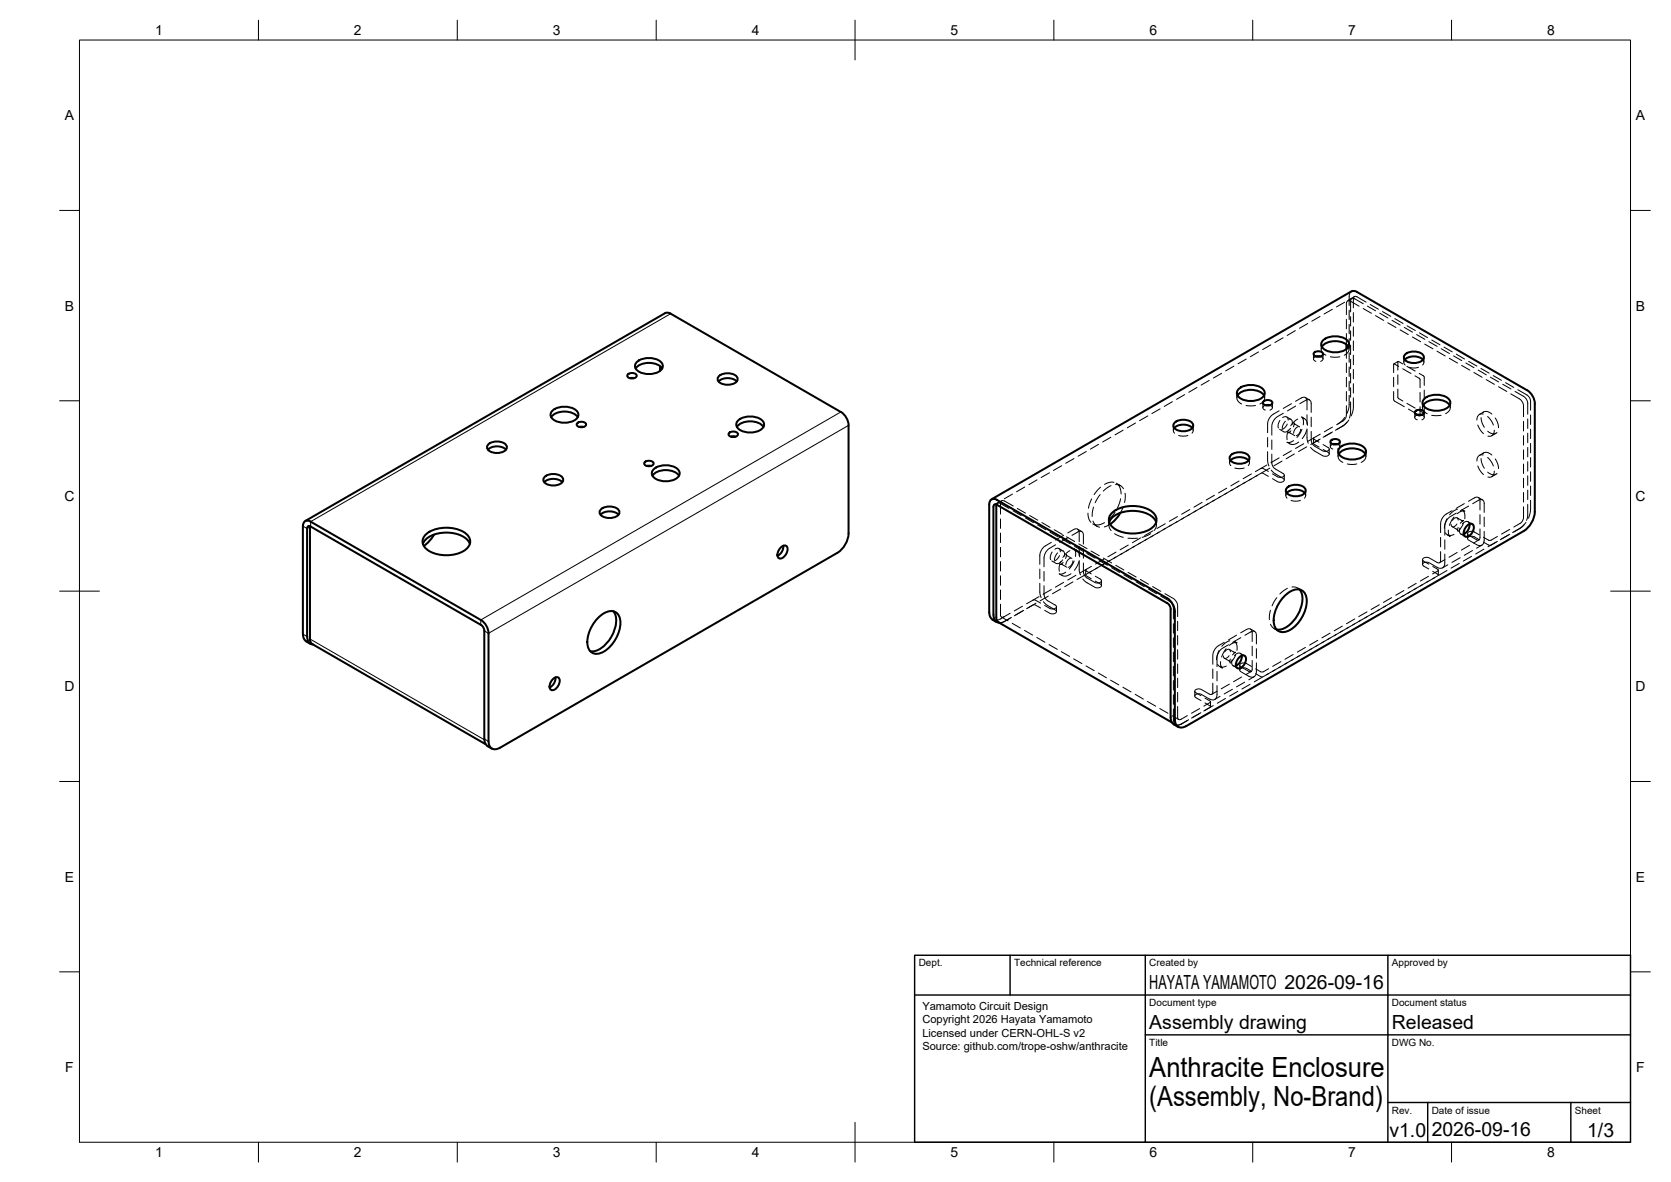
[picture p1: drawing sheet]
<svg xmlns="http://www.w3.org/2000/svg" width="420mm" height="297mm" viewBox="0 0 420 297" stroke-linecap="round" stroke-linejoin="round" font-family="sans-serif">
<!-- layer: Visible -->
<g fill="none" stroke="#000" stroke-width=".51">
<path d="M157.8 94.2a1.47 1.47 0 0 1 2.3 .2 1.38 1.38 0 0 1-2.4 0zM158.3 95h1.2M159.8 92.6a4.7 4.7 0 0 1 6.7 0M160.2 90.9a4.9 4.9 0 0 1 6.3 .4 1.72 1.72 0 0 1-1.5 2.4 4.7 4.7 0 0 1-5.2-1.1 1.32 1.32 0 0 1 .4-1.7zM166 92v1.2M180.7 95.9a3.6 3.6 0 0 1 4.5 0M180.8 94.5a3.5 3.5 0 0 1 4.6 .4 1.58 1.58 0 0 1-1.8 1.7 3 3 0 0 1-3.1-1v-.7zM311.2 99.4a4.7 4.7 0 0 1 6.6 0M311.5 97.7a4.9 4.9 0 0 1 6.3 .4 1.72 1.72 0 0 1-1.5 2.4 4.7 4.7 0 0 1-5.1-1.1 1.32 1.32 0 0 1 .3-1.7zM330.4 88.7a1.47 1.47 0 0 1 2.3 .3 1.38 1.38 0 0 1-2.4 0zM330.9 89.6h1.1M332.4 87.1a4.7 4.7 0 0 1 6.7 0"/>
<path d="M332.7 85.5a4.9 4.9 0 0 1 6.3 .4 1.72 1.72 0 0 1-1.4 2.3 4.7 4.7 0 0 1-5.2-1 1.32 1.32 0 0 1 .3-1.7zM338.5 86.6v1.1M353.2 90.4a3.6 3.6 0 0 1 4.6 0M353.3 89.1a3.5 3.5 0 0 1 4.7 .3 1.58 1.58 0 0 1-1.9 1.8 3 3 0 0 1-3-1v-.8zM384 98.1l-42.8-24.7-1.1-.3-90.8 52.4M384 98.1l1.2 1.2 .5 1 .2 1.1M122.7 113a3.5 3.5 0 0 1 4.5 0M122.8 111.7a3.4 3.4 0 0 1 4.6 .3 1.57 1.57 0 0 1-1.8 1.8 3 3 0 0 1-3.1-1v-.8zM136.9 119.8a3.4 3.4 0 0 1 4.6 .4 1.57 1.57 0 0 1-1.7 1.8 3 3 0 0 1-3.1-1.1v-.7zM138.6 104.8a4.7 4.7 0 0 1 6.7 0M139 103.2a4.9 4.9 0 0 1 6.2 .4 1.72 1.72 0 0 1-1.4 2.3 4.7 4.7 0 0 1-5.2-1 1.32 1.32 0 0 1 .4-1.7zM145.1 106.4a1.47 1.47 0 0 1 2.3 .3 1.38 1.38 0 0 1-2.4 0z"/>
<path d="M145.6 107.3h1.1M162.1 116.2a1.47 1.47 0 0 1 2.3 .3 1.38 1.38 0 0 1-2.4 0zM162.6 117.1h1.1M164.1 119.5a4.7 4.7 0 0 1 6.6 0M164.4 117.9a4.9 4.9 0 0 1 6.3 .4 1.72 1.72 0 0 1-1.5 2.4 4.7 4.7 0 0 1-5.1-1.1 1.32 1.32 0 0 1 .3-1.7zM183.3 108.9a1.47 1.47 0 0 1 2.3 .2 1.38 1.38 0 0 1-2.4 0zM183.8 109.8h1.1M184 109.7l.3 .1M184.5 109.7h.1M184.5 109.7v.1M185.3 107.3a4.7 4.7 0 0 1 6.7 0M185.6 105.6a4.9 4.9 0 0 1 6.3 .4 1.72 1.72 0 0 1-1.4 2.4 4.7 4.7 0 0 1-5.2-1.1 1.32 1.32 0 0 1 .3-1.7z"/>
<path d="M211.4 103.5l-42.7-24.7-1.1-.2-90.9 52.3M211.4 103.5l1.2 1.2 .6 1.1 .2 1.1M213.4 106.9v27.1M295.3 107.5a3.5 3.5 0 0 1 4.5 0M295.3 106.2a3.4 3.4 0 0 1 4.7 .4 1.57 1.57 0 0 1-1.8 1.7 3 3 0 0 1-3.1-1v-.7zM309.4 115.7a3.5 3.5 0 0 1 4.5 0M309.5 114.4a3.4 3.4 0 0 1 4.6 .3 1.57 1.57 0 0 1-1.8 1.8 3 3 0 0 1-3.1-1v-.8zM317.6 101a1.47 1.47 0 0 1 2.3 .2 1.38 1.38 0 0 1-2.4 0zM318.2 101.8h1.1M334.6 110.8a1.47 1.47 0 0 1 2.3 .2 1.38 1.38 0 0 1-2.4 0zM335.2 111.6h1.1M336.6 114.1a4.7 4.7 0 0 1 6.7 0"/>
<path d="M337 112.4a4.9 4.9 0 0 1 6.3 .4 1.72 1.72 0 0 1-1.5 2.4 4.7 4.7 0 0 1-5.1-1.1 1.32 1.32 0 0 1 .3-1.7zM355.8 103.4a1.47 1.47 0 0 1 2.3 .3 1.38 1.38 0 0 1-2.4 0zM356.4 104.3h1.1M356.6 104.2l.2 .2M357.1 104.2v.1M357.1 104.2l-.1 .2M357.8 101.8a4.7 4.7 0 0 1 6.7 0M358.2 100.2a4.9 4.9 0 0 1 6.3 .4 1.72 1.72 0 0 1-1.5 2.3 4.7 4.7 0 0 1-5.1-1 1.32 1.32 0 0 1 .3-1.7zM385.9 101.4v27.2M78 132.2l-.1 28.4M106.3 136.7a5.5 5.5 0 0 1 5-2.8 7.4 7.4 0 0 1 6.6 2.3l.2 .5M107.3 134.1a8.9 8.9 0 0 1 9.9 0 2.49 2.49 0 0 1 1 2.4 2.49 2.49 0 0 1-1.7 2 9.1 9.1 0 0 1-9.2-.5 2.36 2.36 0 0 1 0-3.9z"/>
<path d="M109.2 134.3l-1.2 1.7-1.4 1.2M136.8 121.2a3.5 3.5 0 0 1 4.6 0M151 129.3a3.5 3.5 0 0 1 4.5 0M151.1 128a3.4 3.4 0 0 1 4.6 .4 1.57 1.57 0 0 1-1.8 1.7 3 3 0 0 1-3.1-1v-.7zM196.4 137.5a.91 .91 0 0 1 1.3-.3 .91 .91 0 0 1 .3 1.2l-.6 1.2a.98 .98 0 0 1-1 .8 .98 .98 0 0 1-.9-.9l.1-.9zM197 137.2a2.7 2.7 0 0 1-1.5 2.5M213.4 134.1a6.2 6.2 0 0 1-2.9 4.8l-84.8 49M250.6 126.8l-.1 28.3M250.7 125.6l42.8 24.7M250.7 125.6a1.2 1.2 0 0 0-1.4-.1 1.2 1.2 0 0 0-.6 1.3v27.1l.2 .9a2.64 2.64 0 0 0 1.7 1.5M278.9 131.2a5.5 5.5 0 0 1 5-2.8 7.4 7.4 0 0 1 6.6 2.3l.2 .5M279.9 128.6a8.9 8.9 0 0 1 9.8 0 2.49 2.49 0 0 1 1.1 2.5 2.49 2.49 0 0 1-1.7 2 9.1 9.1 0 0 1-9.2-.5 2.36 2.36 0 0 1 0-4z"/>
<path d="M281.7 128.9l-1.2 1.6-1.4 1.2M323.5 123.9a3.5 3.5 0 0 1 4.6 0M323.6 122.6a3.4 3.4 0 0 1 4.6 .3 1.57 1.57 0 0 1-1.8 1.8 3 3 0 0 1-3-1.1v-.7zM369 132a.91 .91 0 0 1 1.2-.3 .91 .91 0 0 1 .3 1.2l-.5 1.3a.98 .98 0 0 1-1.1 .7 .98 .98 0 0 1-.9-.9l.2-.8zM369.5 131.7a2.7 2.7 0 0 1-1.4 2.5M383.1 133.5l-84.9 49M385.9 128.6a6.2 6.2 0 0 1-2.8 4.9M77.2 160v-27.2l.1-.3 .5-.3 43.1 24.8 .5 .5 .4 1v27.2l.1 .9 .7 .9M77.2 159.9a1.72 1.72 0 0 0 1.6 2.1M150.5 155.1a3.7 3.7 0 0 1 4.5-1.1 4.4 4.4 0 0 1 .5 5 8.1 8.1 0 0 1-5.1 5.3 2.42 2.42 0 0 1-2.7-3 9.4 9.4 0 0 1 2.8-6.2zM154.2 153.6a5.4 5.4 0 0 1 0 5.6 7.3 7.3 0 0 1-5.2 4.5h-.6M250.5 155.1l.1 .8 .5 .5"/>
<path d="M251.1 156.4l43.6 25.2M293.5 151.6l-43.2-24.9-.4 .3-.1 .4v27.1a1.72 1.72 0 0 0 1.5 2M293.5 151.5l.5 .5 .4 1.1-.1 27.1M293.5 150.3l1.2 1.2 .5 1.1 .2 1.1M295.4 153.7v27.2M323.1 149.7a3.7 3.7 0 0 1 4.5-1.2 4.4 4.4 0 0 1 .5 5 8.1 8.1 0 0 1-5.1 5.3 2.42 2.42 0 0 1-2.8-2.9 9.4 9.4 0 0 1 2.9-6.2zM326.8 148.1a5.4 5.4 0 0 1-.1 5.6 7.3 7.3 0 0 1-5.2 4.5h-.5M77.9 160.6l.2 .7 .4 .5M78 161.8a2.43 2.43 0 0 1-1.8-2.5v-27.1a1.2 1.2 0 0 1 .5-1.2 1.2 1.2 0 0 1 1.4 .1l42.8 24.7 .9 .7 .8 1.5 .2 1.1v27.2M78.5 161.8l43.6 25.2M139.1 170.6a.91 .91 0 0 1 1.3-.4 .91 .91 0 0 1 .3 1.3l-.6 1.2a.98 .98 0 0 1-1 .7 .98 .98 0 0 1-.9-.9l.1-.8zM139.7 170.2a2.7 2.7 0 0 1-1.5 2.6"/>
<path d="M311.7 165.1a.91 .91 0 0 1 1.2-.3 .91 .91 0 0 1 .4 1.2l-.6 1.2a.98 .98 0 0 1-1.1 .8 .98 .98 0 0 1-.9-.9l.2-.9zM312.2 164.8a2.7 2.7 0 0 1-1.4 2.5M122.6 187.5l1.1 .6M122.8 186.3a1.74 1.74 0 0 0 .9 1.8 1.74 1.74 0 0 0 2-.2M294.3 180.2l.2 .9a2.61 2.61 0 0 0 1.7 1.6M295.4 180.8a1.74 1.74 0 0 0 .9 1.8 1.74 1.74 0 0 0 2-.1"/>
</g>
<!-- layer: Visible Narrow -->
<path d="M168.6 78.8l-90.5 52.3v1.2M184.5 109.7l-.2 .1M211.4 103.5l-90.5 52.3v1.2M213.4 106.9l-90.6 52.3-1-.7M76.2 132.2l1 .6 .7-.4M76.2 159.3l1 .7M77.9 160.6l43.9 25.3M121.8 185.7l1 .6" fill="none" stroke="#000" stroke-width=".25"/>
<!-- layer: Hidden -->
<g fill="none" stroke="#000" stroke-width=".25">
<path d="M331.9 79.5l-2.1 1.2M335 77.7l-2.1 1.2M338.1 76l-2.1 1.1M339.2 77.9v2.4M339.6 79.6v2.3M339.8 73.2l-.4 .4-.1 .6-.1 2.6M339.9 75l-1.1 .6M340.3 78.6v2.3M340.6 74.5l-1.5 .9M341.7 76.9l-2.1-1.2a.65 .65 0 0 0-.8-.1 .65 .65 0 0 0-.3 .7v2.8M342.8 77.5l2 1.2M342.8 76.3l-2.1-1.2a.64 .64 0 0 0-.8-.1 .64 .64 0 0 0-.3 .7v2.7"/>
<path d="M343.5 75.9l-2.3-1.3a.55 .55 0 0 0-.6-.1 .55 .55 0 0 0-.3 .6v2.3M343.8 76.9l2.1 1.2M344.5 76.5l2.1 1.2M345.9 79.3l2 1.2M346.9 78.7l2.1 1.2M347.6 78.3l2.1 1.2M297.9 99.2l-2.1 1.2M301 97.4l-2.1 1.2M304.1 95.6l-2.1 1.2M307.2 93.8l-2.1 1.2M310.3 92l-2.1 1.2M311 98.8v1.2"/>
<path d="M311.1 99.4a1.6 1.6 0 0 0 1.1 2.1M313.4 90.2l-2.1 1.2M316.4 88.4l-2 1.2M317.8 99.4a1.57 1.57 0 0 1-1 2.1M318 98.8v1.2M319.5 86.7l-2 1.1M322.6 84.9l-2 1.2M325.7 83.1l-2 1.2M328.2 99.9l1.1 .6M328.8 81.3l-2.1 1.2M330.3 89v1.2M330.9 89.6a.61 .61 0 0 0-.6 .6 .61 .61 0 0 0 .6 .6"/>
<path d="M332 89.6a.61 .61 0 0 1 .7 .6 .61 .61 0 0 1-.6 .6M332.2 86.5v1.3M332.4 87.2a1.58 1.58 0 0 0 1 2.1M332.7 89v1.2M334.5 89.6l.9 .2 1.5-.2M338.5 80.2v2.4M338.5 83.8v2.8M338.5 87.7v2.4M338.5 91.2v2.4M338.5 94.8v2.4M338.5 98.4v2.4M339 87.2a1.58 1.58 0 0 1-1 2.1"/>
<path d="M339.2 86.5v1.3M339.2 99.4a8.7 8.7 0 0 1-.2 3.7l-.3 .8M339.2 81.5v2.4M339.2 85.1v2.4M339.2 88.7v2.3M339.2 92.2v2.4M339.2 95.8v2.4M339.6 83.1v2.4M339.6 86.7v2.4M339.6 90.3v2.4M339.6 93.9v2.4M339.6 97.4v2.4"/>
<path d="M340.3 100a8.7 8.7 0 0 1-.3 3.7l-.3 .8M340.3 82.1v2.4M340.3 85.7v2.4M340.3 89.3v2.4M340.3 92.8v2.4M340.3 96.4v2.4M349 81.1l2 1.2M350 80.5l2.1 1.2M350.4 98.4l.1 2.3 2.6 1.5M350.4 94.8v2.4M350.7 80.1l2.1 1.2M351.5 97.8v2.1l1.2 .9"/>
<path d="M351.5 94.2v2.4M351.5 90.8l-1 .6M351.7 92.1l-1.3-.6v2.1M352 82.9l2.1 1.2M352.7 92.7l2.1 1.2M352.7 91.5l-1.2-.6v2.1M353 89.8v1.2M353.1 82.3l2.1 1.2M353.2 90.4l-.2 .8 .3 .5M353.8 92.1l2 1.1M353.8 81.9l2.1 1.2M355.1 84.7l2.1 1.2"/>
<path d="M355.8 94.5l1.2 .7 .1 2.2M356.2 84.1l2.1 1.2M356.7 92.3l-1.2 .2-1.2-.2M356.8 93.8l1.3 .8v2.2M356.9 83.7l2.1 1.2M357.1 98.6v2.4M357.8 90.4l.2 .8-.3 .5M358 89.8v1.2M358.1 98v2.4M358.2 86.5l2.1 1.2M359.3 85.9l2.1 1.1M360 85.5l2.1 1.1"/>
<path d="M361.3 88.3l2.1 1.2M362.4 87.6l2 1.2M363.1 87.2l2 1.2M364.4 90.1l2.1 1.1M365.5 89.4l2 1.2M366.2 89l2 1.2M367.5 91.8l2.1 1.2M368.6 91.2l2 1.2M369.3 90.8l2 1.2M370.6 93.6l2.1 1.2M371.7 93l2 1.2M372.4 92.6l2 1.2"/>
<path d="M373.7 95.4l2.1 1.2M374.8 94.8l2 1.2M375.5 94.4l2 1.2M376.8 97.2l2.1 1.2M377.8 96.6l2.1 1.2M378.6 96.2l2 1.2M379.9 99l2.1 1.2a2.35 2.35 0 0 1 1.1 1.9v2.6M380.9 98.4l2.2 1.2a2.21 2.21 0 0 1 1 1.8v2.7M381.7 97.9l2.3 1.4 .5 .6 .4 .9v2.3M263.9 118.8l-2.1 1.2M267 117l-2.1 1.2M270 115.2l-2 1.2"/>
<path d="M273.1 113.5l-2 1.1M276.2 111.7l-2 1.2M279.3 109.9l-2 1.2M282.4 108.1l-2 1.2M285.5 106.3l-2.1 1.2M288.6 104.5l-2.1 1.2M291.7 102.8l-2.1 1.1M294.8 101l-2.1 1.1M295 106.9v1.3M295.3 107.6l-.3 .5 .3 .8M296.4 109.4l1.1 .2 1.2-.2M299.8 107.6l.2 .7-.3 .5"/>
<path d="M300 106.9v1.3M309.2 115.1v1.2M309.4 115.7l-.2 .5 .3 .8M310.5 117.6l1.2 .2 1.1-.2M313.3 101.9h2.4M313.9 115.7l.3 .8-.3 .5M314.2 115.1v1.2M314.6 119.1l-2 1.2M316.2 119.5l-5.2 2.9M317 117.8l.5-.1 1.4 .8M317 117.8l-1.3 .7M317.5 101.2v1.3"/>
<path d="M318.2 101.8a.6 .6 0 0 0-.7 .6 .6 .6 0 0 0 .7 .6M318.5 116.9l-1.5 .9M318.7 113.5v2.2l.3 1.4M318.7 109.9v2.4M318.9 119.7l-1.7-.8-1.5 .8M319.3 117.7l-2.1 1.1M319.3 101.8a.6 .6 0 0 1 .6 .6 .6 .6 0 0 1-.6 .6M319.6 118.1l.7 .8 2.3 1.3a.55 .55 0 0 1 .2 .7 .55 .55 0 0 1-.7 .3l-.7-.1-1.4-.8M319.8 114.1v2.2l.3 1 .6 .6 1.9 1.1a.55 .55 0 0 1 .2 .7 .55 .55 0 0 1-.7 .3l-.7-.1-1.4-.8M319.8 110.6v2.3M319.9 101.2v1.3M321.6 103.2l-1.5 .9a3.1 3.1 0 0 0-1.4 2.4v2.2"/>
<path d="M321.6 115.1l-2 1.2M321.7 107.9l1.1 .6M321.8 105.6a2.11 2.11 0 0 0-.3 2M322.4 115.9l-2.1 1.2M322.5 104.9a.8 .8 0 0 1 .9-.1 .8 .8 0 0 1 .5 .8M322.7 103.9l-1.5 .8a3.1 3.1 0 0 0-1.4 2.5v2.2M322.9 119.4v1.2M323.2 105.9l-.6 .9-.2 .9M323.5 104.8l1.1 .6M323.7 106.6l-.5 .8-.9 .5M324 108.1l-.4 1.3v1.1M324 105.3a.88 .88 0 0 1 .9 .4 .88 .88 0 0 1 0 1"/>
<path d="M324.5 107.6a1.57 1.57 0 0 1-1.7 .9M324.6 108.3l-.6 .4 1.5 .8M324.7 101.5l-2.1 1.1M324.7 113.3l-2.1 1.2M325.2 107.3l.2-1 1.4 1M325.2 110.7l-.9 .5-.7-.1 .7 .5M325.5 114.1l-2.1 1.2M325.8 100.8l1.4-.8a.86 .86 0 0 1 1-.1 .86 .86 0 0 1 .4 .9v2.2M325.8 102.1l-2.1 1.2M326.3 105.3l-1.1 .8-.7 .9M326.4 107.2a1.88 1.88 0 0 0-1.1 1.7M326.5 111.1l-1.3 .6-.9-.2"/>
<path d="M326.8 101.5l1.5-.9a.86 .86 0 0 1 1-.1 .86 .86 0 0 1 .4 .9v2.2M327 107.9v.1a1.8 1.8 0 0 1-1.1 1.5M327.4 107.9l-1.3 2M327.5 105l.8 .5 .3 .6 .2 .8M327.8 111.5l-2 1.2M328 105.2l-.7-.4 .4 .7v1.3M328.5 112.3l-2 1.2M328.6 108.1l-1.2 2.1M328.6 107.8l.1 2.6 .3 1M328.6 104.2v2.4M329.5 112.4l1.1 1 2.1 1.2 .7 .1a.58 .58 0 0 0 .7-.3 .58 .58 0 0 0-.2-.7l-1.2-.7M329.7 108.4v2.2a1.89 1.89 0 0 0 .9 1.5l2.1 1.2 .8 .1a.52 .52 0 0 0 .7-.3 .52 .52 0 0 0-.3-.6l-1.2-.8"/>
<path d="M329.7 104.8v2.4M330.3 110.2v1.2M330.4 110l-.1 .4 1.4 .7M330.4 110l-1.6 .9M331.7 110.5l-2.1 1.2M332 110.3l-1.7 1.1v.2l1.4 .8M332 109.1l-1.6 .9M334.2 112.9v1.2M334.5 111v1.3M334.8 108.7l-2.1 1.2M335 108.5l-2 1.2M335 107.3l-2 1.2"/>
<path d="M335.2 111.6a.6 .6 0 0 0-.7 .6 .6 .6 0 0 0 .6 .6M336.3 111.6a.6 .6 0 0 1 .6 .6 .6 .6 0 0 1-.6 .6M336.4 113.5v1.2M336.6 114.1a1.55 1.55 0 0 0 1.1 2.1M336.9 111v1.3M338.1 104.9l-1.7 1.6M338.5 102v2.3a2.05 2.05 0 0 1-.8 1.5l-1.6 .9M338.7 106.1l-.1 .1a6.4 6.4 0 0 1-2.5 1.8M338.8 116.6l.9 .1 1.4-.1M339.2 105.5l-1.3 1.4-2.1 1.2M339.6 101v2.7l-.3 1.4M343.3 114.1a1.55 1.55 0 0 1-1 2.1"/>
<path d="M343.5 113.5v1.2M353.8 101.4l2 1.2M354.1 102.8l2.5 1.4M355.7 103.7v1.2M356.4 104.3a.6 .6 0 0 0-.7 .6 .6 .6 0 0 0 .6 .6M356.8 103.2l1.1 .6 .2-.2M356.8 104.4h.1M357 104.4h-.2M357.1 102.2v2M357.5 104.3a.6 .6 0 0 1 .6 .6 .6 .6 0 0 1-.6 .6M357.7 101.2v1.3M357.8 101.8a1.56 1.56 0 0 0 1.1 2.2"/>
<path d="M358.1 103.8l-1.1 .6M358.1 101.6v3.3M360 104.4h2.4M364.5 101.8a1.54 1.54 0 0 1-1 2.2M364.7 101.2v1.3M371.6 106.8l.7 1.4 .7 .8M371.6 117.1l.7 1.4 .7 .8M372.4 105l.2 1 .6 1.4M372.4 115.2l.2 1.1 .6 1.4M372.8 103.7a1.61 1.61 0 0 1 2.3 .4M372.8 114a1.61 1.61 0 0 1 2.3 .3M372.9 104a1.29 1.29 0 0 0-1.6 1.6"/>
<path d="M372.9 114.3a1.29 1.29 0 0 0-1.6 1.6M373 103.5l-1 .6M373 113.8l-1 .6M374.1 104.7l.8 1 .6 1.1M374.1 115l.8 1 .6 1.1M374.1 108.4a1.68 1.68 0 0 0 2.3 .3M374.1 118.6a1.68 1.68 0 0 0 2.3 .4M375.7 108.1a1.28 1.28 0 0 1-1.6 1.5M375.7 118.4a1.28 1.28 0 0 1-1.6 1.5M376 105l.5 1.2 .3 1.3M376 115.3l.5 1.1 .3 1.4M376.2 108.9l-1.1 .6"/>
<path d="M376.2 119.2l-1.1 .6M383.1 105.9v2.4M383.1 109.5v2.4M383.1 113.1v2.3M383.1 116.6v2.4M384.1 105.3v2.4M384.1 108.9v2.4M384.1 112.4v2.4M384.1 116v2.4M384.1 119.6v2.4M384.9 104.3v2.4M384.9 107.9v2.3"/>
<path d="M384.9 111.4v2.4M384.9 115v2.4M384.9 118.6v2.4M250.5 126.8l.5-.4 .6 .1a.65 .65 0 0 1 .3-.6 .65 .65 0 0 1 .7 0l2.2 1.3M251.5 126l-1.5 .8M251.6 130.4v2.4M251.6 134v2.4M251.6 137.5v2.4M251.9 125.9l-1.1 .6M253.7 127.8l-2.1-1.3v2.7M254.6 124.2l-2.1 1.2M254.7 128.4l2.1 1.2"/>
<path d="M255.8 127.8l2.1 1.2M257.7 122.4l-2.1 1.2M257.8 130.2l2.1 1.1M258.9 129.5l2 1.2M260.8 120.6l-2.1 1.2M260.9 131.9l2.1 1.2M262 131.3l2 1.2M264 133.7l2.1 1.2M264.4 136.3l-1.5 .9a3.1 3.1 0 0 0-1.4 2.4v2.2M264.5 138.7a2.08 2.08 0 0 0-.3 1.9M265.1 133.1l2 1.2M265.2 138a.79 .79 0 0 1 1-.2 .79 .79 0 0 1 .4 .9"/>
<path d="M265.4 136.9l-1.5 .9a3.1 3.1 0 0 0-1.4 2.4v2.2M265.9 138.9l-.6 .9-.2 .9M266.3 137.8l1 .7M266.4 139.6l-.5 .8-.9 .6M266.8 138.4a.89 .89 0 0 1 .8 .4 .89 .89 0 0 1 0 1M267.1 135.5l2.1 1.2M267.4 134.5l-2 1.2M268.2 134.9l2 1.2M268.5 133.9l1.4-.8a.86 .86 0 0 1 1-.1 .86 .86 0 0 1 .5 .9v2.2M268.5 135.1l-2.1 1.2M269 138.4l-1.1 .8-.6 .9M269.5 134.5l1.5-.8a.86 .86 0 0 1 1-.1 .86 .86 0 0 1 .4 .9v2.2"/>
<path d="M270.2 138.1l.8 .4 .4 .6 .1 .8M270.2 137.3l2.1 1.2M270.7 138.3l-.7-.4 .4 .7v1.2M270.9 133l1.1 .6M271.3 136.7l2 1.2M271.4 137.3v2.4M272.4 137.9v2.4M273.3 139.1l2.1 1.2M273.6 129l.1 1.2 .6 1.1M274.3 138.5l2.1 1.2M274.5 125.4l-.8 2.3M274.8 131.6l1 .7"/>
<path d="M274.8 130.9l.5 .9 .6 .5 .6 .2M275 127.4l-.4 2.4M276.6 124.3l-1.2 2M276.7 122.4l-1.6 1.9M277.7 131.3l-1.3 .6h-1M278.8 130.6v1.3M278.9 131.2v1.2l.5 .9M279.1 131.7l-1.4 .7M279.4 122.1l-2 1.3M280.1 121.2h-1.3l-1.1 .5M280.3 134.1l2.1 .9M280.4 128.7l-1.7 1.9"/>
<path d="M280.5 121.8l1 .1 1 .9M280.6 138.8l-2 1.1M280.7 121.4l1 .6M281.2 121.8l.4 .8 .3 1.5M281.8 125.3l-.8 2.4M282.4 127.4l-.7 1.5M282.9 123.9l-.1 2.4M283.6 135.2h2.4M283.7 138.2l-6.7 3.9M283.7 137l-2.1 1.2M285.2 137.3l-2 1.2M286.8 136.4l-2.1 1.2"/>
<path d="M286.8 135.2l-2.1 1.2M289.3 134.1l-2.2 .9M289.9 133.4l-2.1 1.2M290.7 131.2v1.2l-.5 .9M290.8 130.6v1.3M291.4 133.7l-5.1 3M293 132.8l-2.1 1.2M293 131.6l-2.1 1.2M296.1 131l-3.6 2.1M296.1 129.8l-2.1 1.2M299.2 129.3l-3.6 2M299.2 128l-2.1 1.2"/>
<path d="M302.3 127.5l-3.6 2.1M302.3 126.2l-2.1 1.3M305.4 124.5l-2.1 1.2M308.4 123.9l-6.6 3.9M308.4 122.7l-2 1.2M310 123l-2.1 1.2M311.6 122.1l-2.1 1.2M311.6 120.9l-2.1 1.2M323.3 123.3v1.2M323.5 123.9l-.2 .8 .3 .5M327 125.8l-1.2 .1-1.2-.1M328.1 123.9l.2 .8-.3 .5"/>
<path d="M328.3 123.3v1.2M362.2 138.6v2.2a.54 .54 0 0 1-.2 .6 .54 .54 0 0 1-.7-.1l-1.9-1.1-.9-.1a.57 .57 0 0 0-.7 .2 .57 .57 0 0 0 .2 .7l1.2 .8M362.2 135.1v2.3M363.3 139.2v2.2a1.19 1.19 0 0 1-.6 1.3 1.19 1.19 0 0 1-1.4-.1l-1.9-1.2-.9-.1a.6 .6 0 0 0-.6 .2 .6 .6 0 0 0 0 .7l1.3 .8M363.3 135.7v2.3M363.4 133.9a1.52 1.52 0 0 0 2.2 .4M363.8 130.4l-.5 1.4-.1 .9M364.2 133.2l.1 1.1 .3 .5-.7-.4M365.1 128.3l-1.5 .9a3.1 3.1 0 0 0-1.4 2.4v2.3M365.1 132.3l1.4 1 .1-.7M365.6 130l-1.2 2M366.2 129l-1.5 .8a3.1 3.1 0 0 0-1.4 2.5v2.2"/>
<path d="M366.3 131.7a.81 .81 0 0 1-.6 .6 .81 .81 0 0 1-.8-.3v-.2M366.4 130.1l1.5 .8-.7 .6M366.4 138.8l-2.1 1.2M366.5 128l-.9 .4-1.1 1M366.6 130.7a.62 .62 0 0 0-.4-.6 .62 .62 0 0 0-.7 .3l-.3 .4M367.1 132.7a.93 .93 0 0 0-.1 1.1 .93 .93 0 0 0 1 .4M367.3 134.2l1.1 .6M367.6 128.1l.7 .4h-.8l-1.1 .6M367.7 128.1l.5 .8 .1 1.5M367.7 131.7a.94 .94 0 0 1 .9-.7 .94 .94 0 0 1 .9 .7M368 131.5l-1.4 2.1M368.2 126.6l-2.1 1.1"/>
<path d="M369 134.1v1.2M369.1 131.1l1.1 .6M369.2 126l1.5-.9a.86 .86 0 0 1 1-.1 .86 .86 0 0 1 .4 .9v2.3M369.3 127.2l-2.1 1.2M369.5 137.1l-2.1 1.1M370 139.8l-2.1 1.2M370.2 138.4l-2 1.2M370.3 126.6l1.5-.9a.87 .87 0 0 1 1-.1 .87 .87 0 0 1 .4 .9v2.3M371.7 125l1.1 .6M371.9 135.7l-1.4 .8M372.1 132.9v2.2a.54 .54 0 0 1-.2 .6 .54 .54 0 0 1-.7-.1l-1.9-1.1a.57 .57 0 0 1-.2-.8 .57 .57 0 0 1 .8-.2l.7 .1 1.4 .8M372.1 129.3v2.4"/>
<path d="M372.6 137l-1.3 .8M373.1 138l-2 1.2M373.2 133.5v2.2a1.19 1.19 0 0 1-.6 1.3 1.19 1.19 0 0 1-1.4-.2l-1.9-1.1a.57 .57 0 0 1-.2-.7 .57 .57 0 0 1 .8-.2h.7l1.4 .8M373.2 129.9v2.4M376.2 136.2l-2.1 1.2M376.5 134.8l-1.8 1h-.4l-1.3-.8M376.5 136l-1.9 1-1.6-.8M379.3 134.4l-2.1 1.2M379.6 134.3l-2.1 1.2M379.6 133l-2.1 1.2M383.1 127.3v2.7a1.95 1.95 0 0 1-.9 1.5l-1.6 .9M383.1 120.2v2.4"/>
<path d="M383.1 123.8v2.4M383.2 131.8v.1a6.4 6.4 0 0 1-2.6 1.8M383.7 131.3l-1.3 1.3-2.1 1.2M384.1 126.7v3.1l-.3 1M384.1 123.2v2.3M384.9 125.7l-.1 2.7-.5 1.8M384.9 122.1v2.4M251.6 151.8v2.7a.53 .53 0 0 0 .2 .6 .53 .53 0 0 0 .6-.1M251.6 141.1v2.4M251.6 144.7v2.4M251.6 148.3v2.4M251.8 155.1l1.7 .9"/>
<path d="M252.4 155l-1.6 .8-.7 .1-.5-.2M254 155.3l-2.2 1.2-.7-.1M254 154.1l-1.6 .9M254.3 155.2l-2 1.1-1 .2M254.5 156.6l2.1 1.2M257.1 153.6l-2.1 1.2M257.1 152.3l-2.1 1.2M257.4 153.4l-2 1.2M257.6 158.4l2.1 1.2M260.5 151.6l-2.1 1.2M261.3 149.9l-1.6 .9M261.5 146.6v2.2l.3 1.4"/>
<path d="M261.5 143v2.4M261.6 152.8l-1.3-.8h-.4l-1.8 1M261.6 151.6l-1.3-.8h-.4l-1.8 .9M262.4 151.2l.7 .7 2.2 1.4a.57 .57 0 0 1 .2 .7 .57 .57 0 0 1-.7 .3l-.7-.1-1.4-.8M262.5 147.2v2.2l.3 1 .6 .5 1.9 1.2a.57 .57 0 0 1 .2 .7 .57 .57 0 0 1-.7 .2l-.7-.1-1.4-.7M262.5 143.6v2.4M263.6 149.8l-2.1 1.2M264.4 148.2l-2.1 1.1M264.5 141l1 .6M265.6 152.5v1.2M266.7 141.1l-.4 1.4 .1 1.1M266.7 148l-2.1 1.2"/>
<path d="M267.2 140.7a1.49 1.49 0 0 1-1.6 .9M267.3 141.4l-.6 .4 1.5 .7M267.4 146.4l-2 1.2M267.9 140.3l.2-.9 1.4 .9M268 143.8l-1 .5-.7-.1 .8 .4M269.1 140.3a1.88 1.88 0 0 0-1.1 1.7M269.3 144.2l-1.4 .6-.9-.2M269.8 140.9v.1a1.87 1.87 0 0 1-1.2 1.6M269.8 146.2l-2.1 1.2M270.1 141l-1.3 2M270.5 144.6l-2 1.2M271.3 141.1l-1.1 2.2"/>
<path d="M271.4 140.9v2.6l.3 1M272.3 145.5l.7 .7 2.8 1.5a.79 .79 0 0 0 1.1-.8l-1.5-.9M272.4 141.5v2.2a1.97 1.97 0 0 0 .9 1.5l2 1.2 .6 .1a.65 .65 0 0 0 .8-.1 .65 .65 0 0 0 .1-.8l-1.4-.8M272.9 144.4l-2.1 1.2M273 143.3v1.2M273.1 143.1v.4l1.3 .7M273.1 143.1l-1.5 .9M274.4 143.6l-1.4 .8 .1 .3 1.3 .7M274.4 142.3l-1.3 .8M276 142.7l-2.1 1.2M276.4 140.9l2 1.2M276.9 145.9v1.3"/>
<path d="M277.4 140.3l2.1 1.2M277.5 141.8l-2 1.2M277.5 140.5l-2 1.2M279.5 142.7l2 1.2M280.5 142.1l2.1 1.1M282.6 144.4l2 1.2M283.6 143.8l2.1 1.2M285.7 146.2l2 1.2M286.7 145.6l2.1 1.2M288.8 148l2 1.2M289.8 147.4l2.1 1.2M291.8 149.8l2.2 1.2a2.45 2.45 0 0 1 1 1.9v2.6"/>
<path d="M292.9 149.2l2.3 1.3a2.27 2.27 0 0 1 .9 1.8v2.6M295 156.7v2.4M296.1 156.1v2.4M296.1 159.7v2.4M310.9 159.6l-2 1.2M312 159l1.4-.8a.86 .86 0 0 1 1-.1 .86 .86 0 0 1 .5 .9v2.2M313 159.6l1.5-.8a.86 .86 0 0 1 1-.1 .86 .86 0 0 1 .4 .9v2.2M314.4 158.1l1.1 .6M319.4 153.4l-.2 2.3M319.4 156.9l.8 1 .8 .3M320.4 158l1 .6M321 150.2l-1.2 2"/>
<path d="M323.7 147.9l-1.9 1.4M324.8 147.5h.9l1.1 .7M326.3 147.8l1 .6M334.4 159.1l-2 1.2M337.5 158.6l-5.1 2.9M337.5 157.3l-2 1.2M339.1 157.7l-2.1 1.2M340.6 156.8l-2 1.2M340.6 155.5l-2 1.2M343.7 153.8l-2 1.1M346.8 153.2l-6.7 3.9M346.8 152l-2.1 1.2"/>
<path d="M348.4 152.3l-2.1 1.2M349.9 150.2l-2 1.2M353 148.4l-2.1 1.2M354.5 148.7l-6.6 3.9M356.1 147.8l-2.1 1.2M356.1 146.6l-2.1 1.2M357.7 140.6v1.2M359.2 144.8l-2.1 1.2M360.3 143.6l1.4 1-1.5 .9M360.3 142.4l1.3 .7 .1 .2-1.5 .9M360.7 145.2l-5.1 2.9M361.7 143.3v1.2"/>
<path d="M363.3 140.6l-1.3 .8M363.8 143.4l-2 1.2M364 141.9l-1.3 .8M366.9 141.6l-2.1 1.2M367.2 140.2l-2.1 1.1M260.7 160.2l2 1.2M263.8 162l2.1 1.2M266.9 163.8l2 1.2M270 165.6l2 1.2M273.1 167.4l2 1.1M276.2 169.1l2 1.2M279.3 170.9l2 1.2"/>
<path d="M282.3 172.7l2.1 1.2M285.4 174.5l2.1 1.2M288.5 176.3l2.1 1.2M291.6 178.1l2.1 1.1M294.7 179.9l1.7 .9M295 178.2v2.7a1.2 1.2 0 0 0 .6 1.2 1.2 1.2 0 0 0 1.4-.1l1.9-1.1M295 160.3v2.4M295 163.9v2.4M295 167.5v2.3M295 171v2.4M295 174.6v2.4M296.1 177.6v2.6a.54 .54 0 0 0 .3 .6 .54 .54 0 0 0 .6-.1l1.6-.9"/>
<path d="M296.1 163.3v2.4M296.1 166.8v2.4M296.1 170.4v2.4M296.1 174v2.4M300.4 173.7v1.2M301.6 179.3l-2 1.2M301.6 178.1l-2 1.1M302 179.1l-2.1 1.2M303 176.6l1.3 .8 .1 .3-1.7 1M303 175.4l1.3 .8 .1 .2-1.7 1.1M304.4 176.3v1.3M304.9 171.7v2.2a.54 .54 0 0 1-.2 .6 .54 .54 0 0 1-.6-.1l-2.5-1.3a.79 .79 0 0 0-1.1 .8l1.5 .9"/>
<path d="M304.9 168.1v2.4M305.1 177.3l-2.1 1.2M306 172.3v2.2a1.2 1.2 0 0 1-.6 1.3 1.2 1.2 0 0 1-1.3-.2l-2.5-1.2a.79 .79 0 0 0-1.1 .7l1.5 1M306 168.7v2.4M306 173.7l-1.3 .8M306.2 167a1.52 1.52 0 0 0 2.1 .4M306.5 163.5l-.5 1.4-.1 .9M306.8 175l-1.4 .8M306.9 166.3v.9l.5 .7-.8-.4M307.8 161.4l-1.4 .9a3.1 3.1 0 0 0-1.5 2.4v2.2M307.8 165.4l1.4 1 .2-.8M308.1 175.5l-2 1.2"/>
<path d="M308.3 163l-1.2 2.1M308.9 162l-1.5 .9a3.1 3.1 0 0 0-1.4 2.4v2.2M309.1 164.8a.81 .81 0 0 1-.7 .6 .81 .81 0 0 1-.8-.3v-.3M309.1 163.2l1.6 .7-.8 .7M309.1 171.9l-2 1.2M309.2 161l-.9 .4-1.1 1M309.4 163.8a.62 .62 0 0 0-.5-.7 .62 .62 0 0 0-.7 .4l-.3 .3M309.8 165.8a.94 .94 0 0 0-.1 1.1 .94 .94 0 0 0 1.1 .4M309.9 173.2l-2.1 1.2M310 167.3l1.1 .6M310.3 161.1l.7 .5-.7-.1-1.2 .7M310.4 161.2l.6 .8v1.4"/>
<path d="M310.4 164.7a1 1 0 0 1 1.7-.1l.1 .2M310.7 164.6l-.6 1.1-.8 1M311.2 173.7l-2 1.2M311.7 167.2v1.2M311.8 164.2l1.1 .6M312 160.2l-2.1 1.2M312.2 170.1l-2 1.2M313 171.4l-2.1 1.2M314.3 172l-2 1.2M314.6 168.8l-1.4 .7M314.9 166v2.2a.54 .54 0 0 1-.3 .6 .54 .54 0 0 1-.6-.1l-2-1.1a.55 .55 0 0 1-.2-.7 .55 .55 0 0 1 .7-.3l.8 .1 1.4 .8M314.9 162.4v2.4"/>
<path d="M315.3 170.1l-1.3 .7M315.9 166.6v2.2a1.2 1.2 0 0 1-.6 1.3 1.2 1.2 0 0 1-1.3-.2l-2-1.1a.51 .51 0 0 1-.2-.6 .51 .51 0 0 1 .5-.3h1l1.4 .8M315.9 163v2.4M317.4 170.2l-2 1.2M319 169.3l-1.5 .8h-.5l-1.3-.8M319 168l-1.5 .9-.5-.1-1.3-.7M322.1 167.5l-3.6 2.1M322.1 166.3l-2.1 1.2M323.6 166.6l-2.1 1.2M325.2 164.5l-2.1 1.2M326.7 164.8l-3.6 2.1M328.3 162.7l-2.1 1.2"/>
<path d="M329.8 163l-3.6 2.1M331.3 160.9l-2 1.2M332.9 161.2l-3.6 2.1M294.7 181.6l.9 .5M297.2 181.9l-1.1 .4-.9-.2"/>
</g>
<!-- layer: BORDER -->
<g fill="none" stroke="#000" stroke-width=".25">
<path d="M20 10.1h390v276.9h-390zM65 5.1v5M115 5.1v5M165 5.1v5M215 5.1v10M265 5.1v5M315 5.1v5M365 5.1v5M15 52.9h5M410 52.9h5M15 100.7h5M410 100.7h5"/>
<path d="M15 148.6h10M405 148.6h10M15 196.4h5M410 196.4h5M15 244.2h5M410 244.2h5M65 287v5M115 287v5M165 287v5M215 282.1v9.9M265 287v5M315 287v5"/>
<path d="M365 287v5"/>
</g>
<!-- layer: TITLEBLOCK -->
<path d="M230 240.1h180v46.9h-180zM230 250h180M254 240.1v9.9M288 240.1v46.9M349 240.1v46.9M288 260.1h122M349 277.1h61M359 277.1v9.9M395 277.1v9.9" fill="none" stroke="#000" stroke-width=".36"/>
<g font-size="7">
<text x="289" y="270.6">Anthracite Enclosure</text>
<text x="289" y="278.1">(Assembly, No-Brand)</text>
</g>
<g font-size="4.9">
<text x="289" y="248.5">HAYATA YAMAMOTO 2026-09-16</text>
<text x="289" y="258.6">Assembly drawing</text>
<text x="350" y="258.6">Released</text>
<text x="349.4" y="285.7">v1.0</text>
<text x="360" y="285.5">2026-09-16</text>
<text x="399.1" y="285.7">1/3</text>
</g>
<g font-size="3.5">
<text x="39" y="8.8">1</text>
<text x="89" y="8.8">2</text>
<text x="139" y="8.8">3</text>
<text x="189" y="8.8">4</text>
<text x="239" y="8.8">5</text>
<text x="289" y="8.8">6</text>
<text x="339" y="8.8">7</text>
<text x="389" y="8.8">8</text>
<text x="16.3" y="30.2">A</text>
<text x="411.3" y="30.2">A</text>
<text x="16.3" y="78">B</text>
<text x="411.3" y="78">B</text>
<text x="16.2" y="125.9">C</text>
<text x="411.2" y="125.9">C</text>
<text x="16.2" y="173.7">D</text>
<text x="411.2" y="173.7">D</text>
<text x="16.3" y="221.6">E</text>
<text x="411.3" y="221.6">E</text>
<text x="16.4" y="269.4">F</text>
<text x="411.4" y="269.4">F</text>
<text x="39" y="290.8">1</text>
<text x="89" y="290.8">2</text>
<text x="139" y="290.8">3</text>
<text x="189" y="290.8">4</text>
<text x="239" y="290.8">5</text>
<text x="289" y="290.8">6</text>
<text x="339" y="290.8">7</text>
<text x="389" y="290.8">8</text>
</g>
<g font-size="2.8">
<text x="231.9" y="253.8">Yamamoto Circuit Design</text>
<text x="231.9" y="257.2">Copyright 2026 Hayata Yamamoto</text>
<text x="231.9" y="260.6">Licensed under CERN-OHL-S v2</text>
<text x="231.9" y="264">Source: github.com/trope-oshw/anthracite</text>
</g>
<g font-size="2.5">
<text x="231" y="242.9">Dept.</text>
<text x="255" y="242.9">Technical reference</text>
<text x="289" y="242.9">Created by</text>
<text x="350" y="242.9">Approved by</text>
<text x="289" y="252.8">Document type</text>
<text x="350" y="252.8">Document status</text>
<text x="289" y="262.9">Title</text>
<text x="350" y="262.9">DWG No.</text>
<text x="350" y="279.9">Rev.</text>
<text x="360" y="279.9">Date of issue</text>
<text x="396" y="279.9">Sheet</text>
</g>
</svg>
